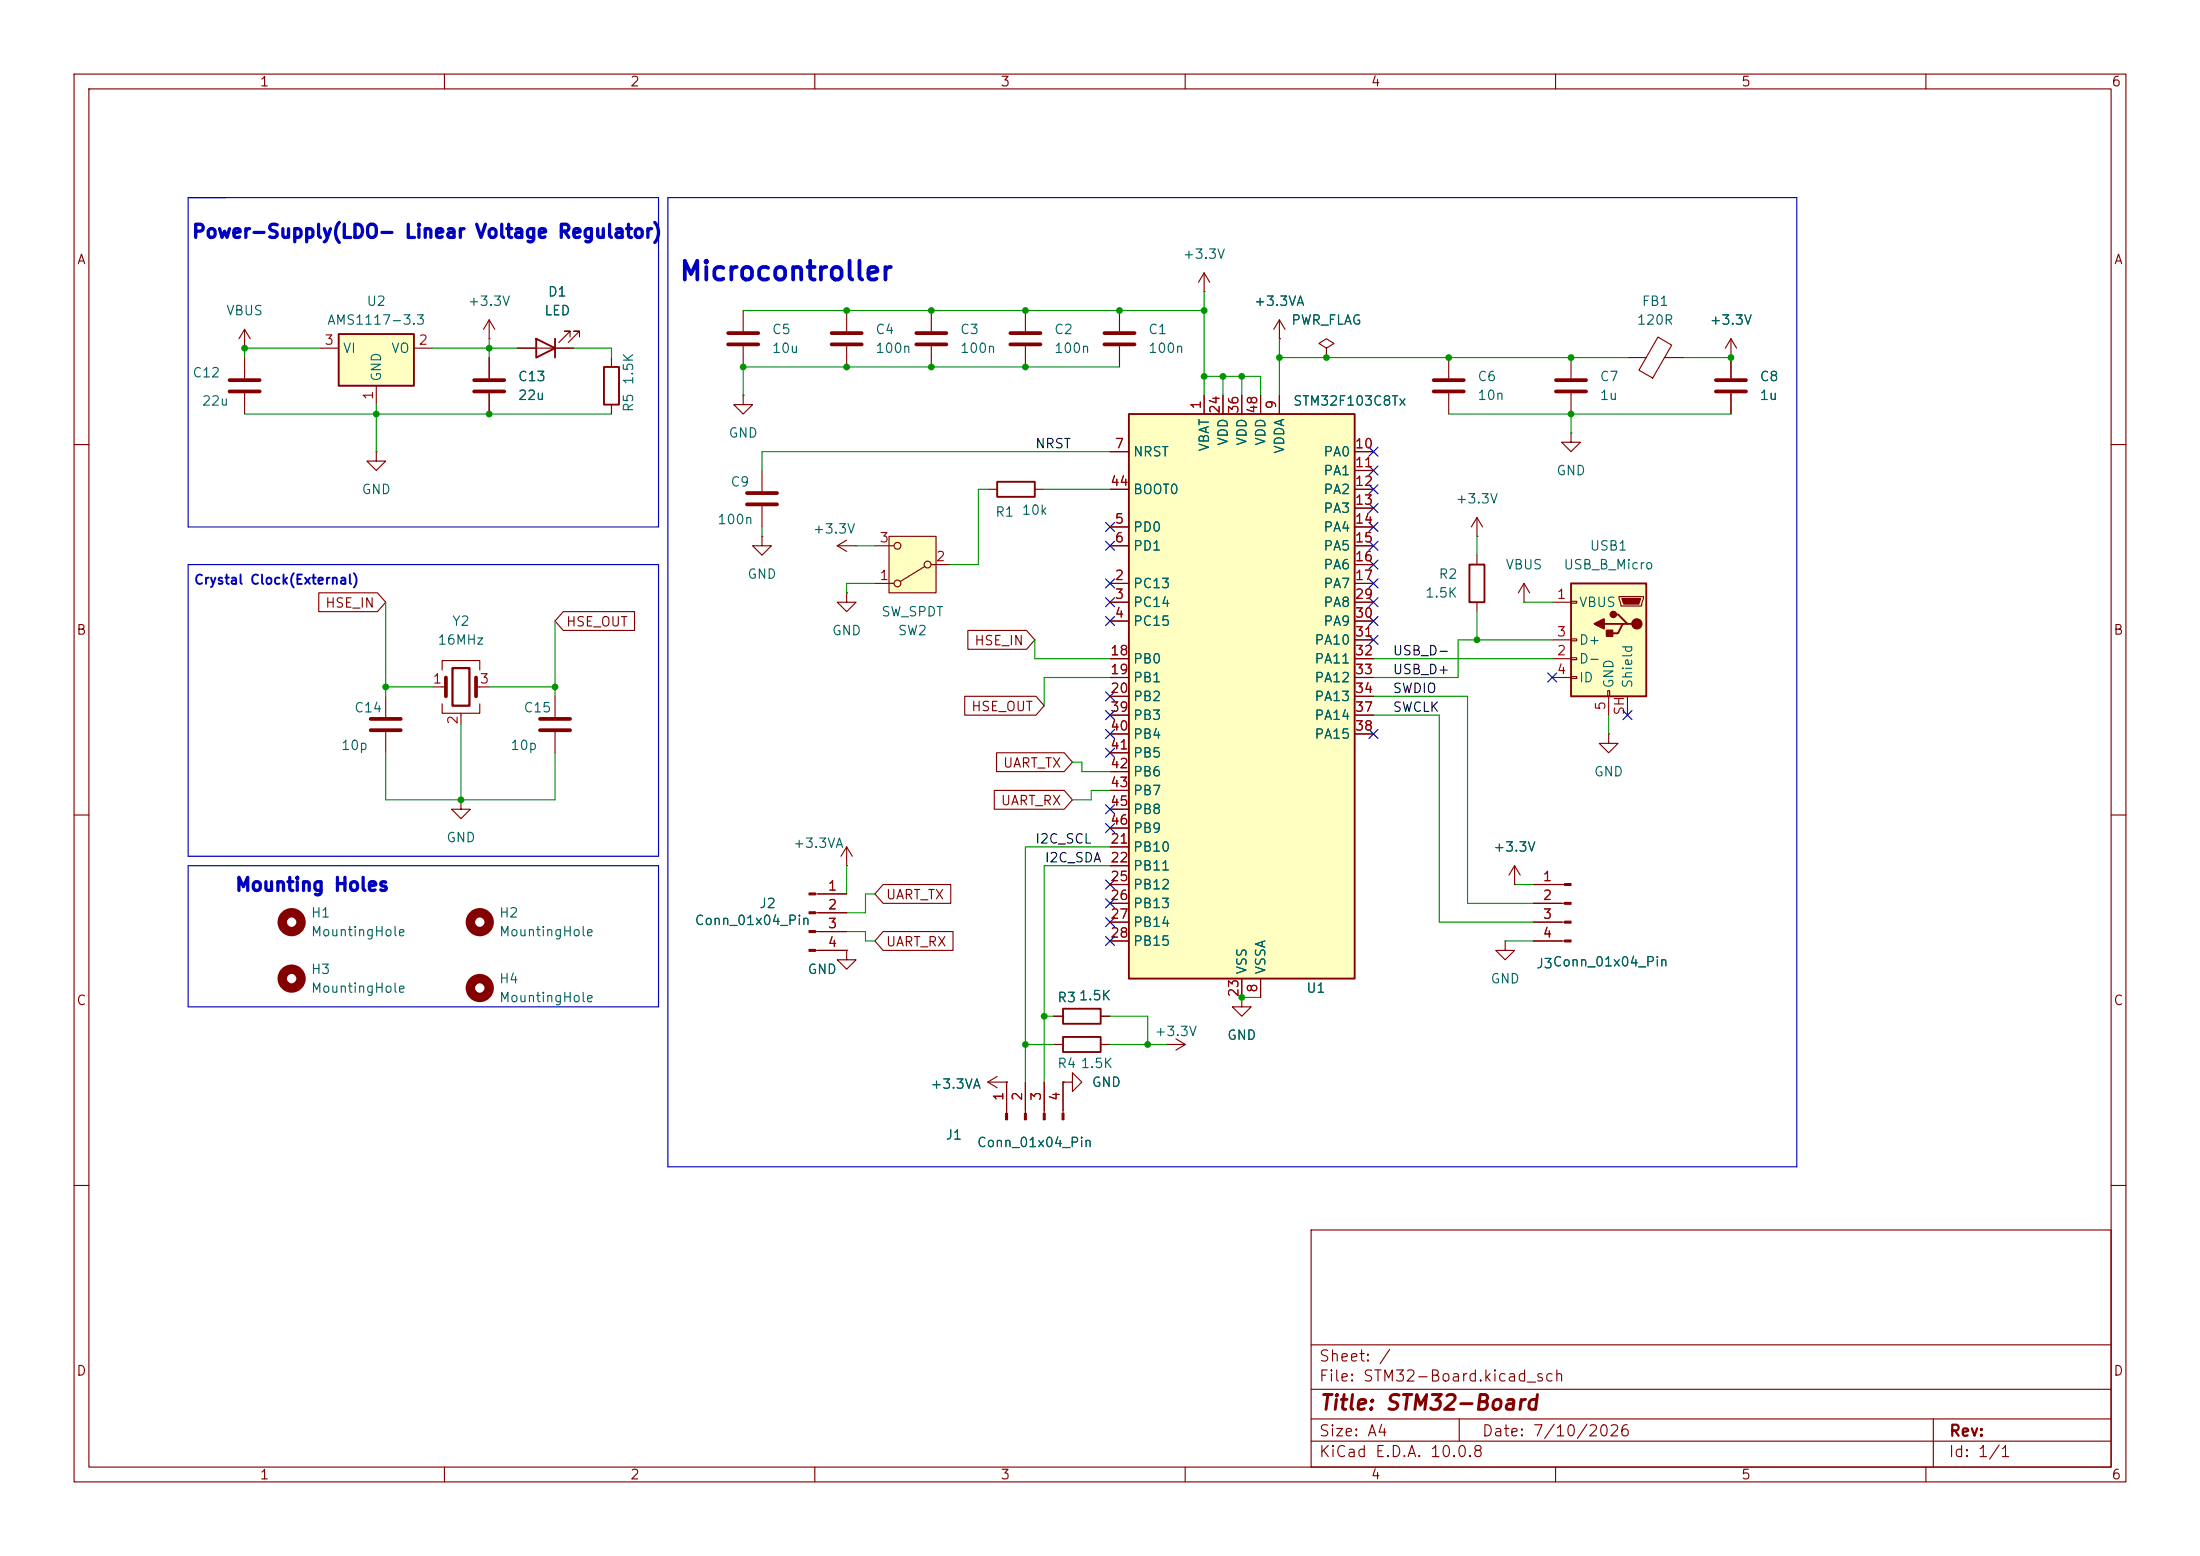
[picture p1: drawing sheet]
<svg xmlns="http://www.w3.org/2000/svg" width="297mm" height="210mm" viewBox="0 0 297 210" stroke-linecap="round" stroke-linejoin="round" font-family="sans-serif">
<g fill="none" stroke="#840000" stroke-width=".15">
<path d="M10 10h277v190h-277zM12 12h273v186h-273zM60 10v2M110 10v2M160 10v2M210 10v2M260 10v2M10 60h2M285 60h2M10 110h2M285 110h2M10 160h2"/>
<path d="M177 166h108v32h-108zM285 160h2M60 198v2M110 198v2M160 198v2M177 194.5h108M177 191.5h108M177 187.5h108M177 181.5h108M197 191.5v3M210 198v2M260 198v2"/>
<path d="M261 191.5v6.5"/>
</g>
<path d="M120 72.4h6.4v7.6h-6.4z" fill="#ffffc2"/>
<g fill="none" stroke="#840000" stroke-width=".15">
<path d="M33 47h.1M33 44.5v2.5M33 48.3v2.8M33 53.1v2.8M33 44.5l-.7 1.2M33 44.5l.8 1.2M66 45.7h.1M66 43.2l-.7 1.3M66 43.2l.8 1.3M66 43.2v2.5M82.5 48.3v1.2M82.5 54.6v1.3"/>
<path d="M100.3 53.3v1.3h1.3l-1.3 1.3-1.2-1.3h1.2M100.3 53.3h.1M100.3 41.9v2.8M100.3 46.7v2.8M114.3 41.9v2.8M114.3 46.7v2.8M125.7 41.9v2.8M125.7 46.7v2.8M151.1 41.9v2.8M151.1 46.7v2.8M172.7 45.7h.1M172.7 43.2l-.7 1.3"/>
<path d="M172.7 43.2l.8 1.3M172.7 43.2v2.5M179.1 47l1-.6-1-.7-1 .7 1 .6v1.3M179.1 48.3h.1M212.1 48.3v2.8M212.1 53.1v2.8M219.7 48.3h2.5M223.8 45.5l1.9 1.1-2.6 4.4-1.8-1zM224.7 48.3h2.6M233.7 48.3h.1M233.7 45.7l-.8 1.3M233.7 45.7l.7 1.3"/>
<path d="M233.7 45.7v5.4M233.7 53.1v2.8M50.8 61v1.2h1.3l-1.3 1.3-1.3-1.3h1.3M50.8 61h.1M102.9 72.4v1.3h1.2l-1.2 1.2-1.3-1.2h1.3M102.9 72.4h.1M102.9 63.5v2.8M102.9 68.3v2.8M113 73.7h2.6M113 73.7l1.3 .7M114.3 72.9l-1.3 .8M115.6 73.7h.1"/>
<path d="M118.1 78.7h2.5M118.1 73.7h2.5M120 72.4h6.4v7.6h-6.4zM124.8 76.5l-3.3 2M125.7 76.2h2.6M133.3 66h1.3M139.7 66h1.3M199.4 72.4h.1M199.4 69.9l-.8 1.2M199.4 69.9l.8 1.2M199.4 69.9v2.5M114.3 116.8h.1"/>
<path d="M114.3 114.3v2.5M114.3 114.3l-.8 1.3M114.3 114.3l.8 1.3M142.2 141h1.3M148.6 141h1.3M157.5 141h.1M157.5 141h2.5M158.7 140.2l1.3 .8M160 141l-1.3 .7"/>
<circle cx="121.2" cy="78.7" r=".46"/>
<circle cx="121.2" cy="73.7" r=".46"/>
<circle cx="125.2" cy="76.2" r=".46"/>
</g>
<circle cx="39.4" cy="124.5" r="1.27" fill="none" stroke="#840000" stroke-width="1.3"/>
<g fill="none" stroke="#840000" stroke-width=".51">
<path d="M31 51.3h4.1M31 52.8h4.1M98.3 45h4.1M98.3 46.5h4.1M112.3 45h4M112.3 46.5h4M123.7 45h4.1M123.7 46.5h4.1M149.1 45h4.1M149.1 46.5h4.1M210.1 51.3h4M210.1 52.8h4"/>
<path d="M231.6 51.3h4.1M231.6 52.8h4.1M100.8 66.5h4.1M100.8 68.1h4.1"/>
</g>
<path d="M81.5 49.5h2.1v5.1h-2.1zM134.6 65h5.1v2.1h-5.1zM143.5 140h5.1v2h-5.1z" fill="none" stroke="#840000" stroke-width=".25"/>
<path d="M45.7 45.1h10.2v7h-10.2z" fill="#ffffc2"/>
<path d="M45.7 45.1h10.2v7h-10.2z" fill="none" stroke="#840000" stroke-width=".25"/>
<path d="M43.2 47h2.5M50.8 52.1v2.5M55.9 47h2.5" fill="none" stroke="#840000" stroke-width=".15"/>
<path d="M212.1 78.7h10.1v15.3h-10.1z" fill="#ffffc2"/>
<path d="M72.4 45.7l2.5 1.3-2.5 1.3zM74.9 45.7v2.6M212.1 78.7h10.1v15.3h-10.1zM216.5 84.2h2.6M217.8 82.9h.6l1.3 1.3h.6M219.7 84.2h-.6l-.7 1.3h-1.2M143.5 136.1h5.1v2.1h-5.1z" fill="none" stroke="#840000" stroke-width=".25"/>
<g fill="none" stroke="#840000" stroke-width=".15">
<path d="M162.6 39.4h.1M162.6 36.8l-.8 1.3M162.6 36.8l.7 1.3M162.6 36.8v2.6M66 48.3v2.8M66 53.1v2.8M69.8 47h7.7M77 45.5v-.8h-.8h.8l-1.6 1.5M78.2 45.5v-.8h-.7h.7l-1.5 1.5M52.1 94v2.8M52.1 98.8v2.8M74.9 94v2.8"/>
<path d="M74.9 98.8v2.8M114.3 80v1.3h1.3l-1.3 1.3-1.3-1.3h1.3M114.3 80h.1M209.5 81.3h2.6M209.5 88.9h2.6M209.5 86.4h2.6M209.5 91.4h2.6M212.1 81.2h.8v.2h-.8zM212.1 86.2h.8v.3h-.8zM212.1 88.8h.8v.2h-.8zM212.1 91.3h.8v.3h-.8zM217 93.2h.3v.8h-.3z"/>
<path d="M217.2 99.1v1.2h1.2l-1.2 1.3-1.3-1.3h1.3M217.2 99.1h.1M217.2 94v2.5M218.6 80.5h3.3v.3l-.3 1h-2.8zM219.7 94v2.5M62.2 108v1.2h1.3l-1.3 1.3-1.2-1.3h1.2M62.2 108h.1M204.5 119.4h.1M204.5 116.8l-.8 1.3M204.5 116.8l.7 1.3M204.5 116.8v2.6M207 119.4h4.2"/>
<path d="M114.3 128.3v1.2h1.3l-1.3 1.3-1.3-1.3h1.3M114.3 128.3h.1M142.2 137.2h1.3M148.6 137.2h1.3M167.6 134.6v1.3h1.3l-1.3 1.3-1.2-1.3h1.2M167.6 134.6h.1M203.2 127v1.3h1.3l-1.3 1.2-1.3-1.2h1.3M203.2 127h.1M207 121.9h4.2M207 124.5h4.2M207 127h4.2M133.3 146.1l1.3 .7"/>
<path d="M133.3 146.1h2.6M134.6 145.3l-1.3 .8M135.9 146.1h.1M135.9 146.1v4.2M138.4 146.1v4.2M141 146.1v4.2M143.5 146.1h1.3v-1.3l1.2 1.3-1.2 1.2v-1.2M143.5 146.1h.1M143.5 146.1v4.2"/>
</g>
<g fill="#840000" stroke="#840000" stroke-width=".15">
<path d="M218.9 80.8h2.6l-.3 .7h-2z"/>
<path d="M135.8 150.3h.2v.8h-.2z"/>
<path d="M138.3 150.3h.3v.8h-.3z"/>
<path d="M140.8 150.3h.3v.8h-.3z"/>
<path d="M143.4 150.3h.2v.8h-.2z"/>
<path d="M211.2 119.3h.9v.2h-.9z"/>
<path d="M211.2 121.8h.9v.2h-.9z"/>
<path d="M211.2 124.3h.9v.3h-.9z"/>
<path d="M211.2 126.9h.9v.2h-.9z"/>
</g>
<g fill="#840000" stroke="#840000" stroke-width=".25">
<path d="M216.9 85.1h.8v.8h-.8z"/>
<path d="M215.3 84.2l1.2-.6v1.2z"/>
<circle cx="221" cy="84.2" r=".63"/>
<circle cx="217.8" cy="82.9" r=".38"/>
</g>
<path d="M64 51.3h4.1M64 52.8h4.1M50 97h4.1M50 98.6h4.1M72.9 97h4.1M72.9 98.6h4.1" fill="none" stroke="#840000" stroke-width=".51"/>
<path d="M152.4 55.9h30.5v76.2h-30.5z" fill="#ffffc2"/>
<path d="M152.4 55.9h30.5v76.2h-30.5zM198.4 76.2h2v5.1h-2z" fill="none" stroke="#840000" stroke-width=".25"/>
<g fill="none" stroke="#840000" stroke-width=".15">
<path d="M66 48.3v2.8M66 53.1v2.8M69.8 47h2.6M74.9 47h2.6M138.4 41.9v2.8M138.4 46.7v2.8M162.6 53.3v2.6M165.1 53.3v2.6M167.6 53.3v2.6M170.2 53.3v2.6M172.7 45.7h.1M172.7 53.3v2.6"/>
<path d="M179.1 48.3h.1M195.6 48.3v2.8M195.6 53.1v2.8M212.1 58.4v1.3h1.3l-1.3 1.3-1.3-1.3h1.3M212.1 58.4h.1M233.7 48.3h.1M233.7 48.3v2.8M233.7 53.1v2.8M149.9 78.7h2.5M149.9 71.1h2.5M149.9 73.7h2.5M149.9 61h2.5"/>
<path d="M149.9 66h2.5M182.9 78.7h2.5M182.9 71.1h2.5M182.9 73.7h2.5M182.9 61h2.5M182.9 63.5h2.5M182.9 66h2.5M182.9 68.6h2.5M182.9 76.2h2.5M199.4 74.9v1.3M205.7 78.7l-.7 1.3M205.7 78.7l.8 1.3"/>
<path d="M205.7 78.7v2.6M43 80h8l1.1 1.3-1.1 1.3h-8zM58.4 92.7h1.8M59.7 90.4v-1.2h5.1v1.2M59.7 95v1.3h5.1v-1.3M62.2 96.3v1.5M64.3 92.7h1.7M76 82.5h9.7v2.6h-9.7l-1.1-1.3zM130.2 94h9.7l1.1 1.3-1.1 1.2h-9.7zM130.7 85.1h7.9l1.1 1.3-1.1 1.2h-7.9zM149.9 81.3h2.5M149.9 83.8h2.5"/>
<path d="M149.9 88.9h2.5M149.9 91.4h2.5M149.9 94h2.5M149.9 96.5h2.5M149.9 99.1h2.5M182.9 81.3h2.5M182.9 83.8h2.5M182.9 88.9h2.5M182.9 91.4h2.5M182.9 94h2.5M182.9 86.4h2.5M182.9 96.5h2.5"/>
<path d="M182.9 99.1h2.5M199.4 81.3v1.3M205.7 81.3h.1M119.2 119.4h9.2v2.5h-9.2l-1.1-1.2zM134.2 106.7h9.5l1.1 1.3-1.1 1.2h-9.5zM134.5 101.6h9.2l1.1 1.3-1.1 1.2h-9.2zM149.9 114.3h2.5M149.9 116.8h2.5M149.9 119.4h2.5M149.9 101.6h2.5M149.9 104.1h2.5M149.9 106.7h2.5"/>
<path d="M149.9 109.2h2.5M149.9 111.8h2.5M204.5 119.4h.1M207 119.4h3.8M110.1 120.7h4.2M110.1 123.2h4.2M110.1 125.7h4.2M110.1 128.3h4.2M114.3 128.3h.1M119.2 125.7h9.5v2.6h-9.5l-1.1-1.3zM142.2 137.2h1.3M148.6 137.2h1.3"/>
<path d="M149.9 121.9h2.5M149.9 124.5h2.5M149.9 127h2.5M167.6 134.6h.1M167.6 132.1v2.5M170.2 132.1v2.5M207 121.9h3.8M207 124.5h3.8M207 127h3.8M135.9 146.1h.1M135.9 146.1v3.8M138.4 146.1v3.8"/>
<path d="M141 146.1v3.8M143.5 146.1h.1M143.5 146.1v3.8"/>
</g>
<g fill="none" stroke="#840000" stroke-width="1.3">
<circle cx="39.4" cy="132.1" r="1.27"/>
<circle cx="64.8" cy="124.5" r="1.27"/>
<circle cx="64.8" cy="133.3" r="1.27"/>
</g>
<path d="M136.4 45h4.1M136.4 46.5h4.1M193.5 51.3h4.1M193.5 52.8h4.1M60.2 91.4v2.6M64.3 91.4v2.6" fill="none" stroke="#840000" stroke-width=".51"/>
<path d="M61.1 90.2h2.3v5.1h-2.3z" fill="none" stroke="#840000" stroke-width=".3"/>
<g fill="#840000" stroke="#840000" stroke-width=".15">
<path d="M109.2 120.5h.9v.3h-.9z"/>
<path d="M109.2 123.1h.9v.2h-.9z"/>
<path d="M109.2 125.6h.9v.3h-.9z"/>
<path d="M109.2 128.1h.9v.3h-.9z"/>
</g>
<path d="M25.4 26.7h63.5v44.4h-63.5zM90.2 26.7h152.4v130.8h-152.4zM25.4 76.2h63.5v39.4h-63.5zM25.4 116.8h63.5v19.1h-63.5z" fill="none" stroke="#0000c2" stroke-width=".15"/>
<g fill="none" stroke="#009600" stroke-width=".15">
<path d="M162.6 39.4v13.9M33 55.9h49.5M43.2 47h-10.2v1.3M50.8 54.6v6.4M58.4 47h11.4M66 45.7v2.6M77.5 47h5v1.3M100.3 41.9h62.3M151.1 49.5h-50.8v3.8M162.6 50.8h7.6v2.5M165.1 50.8v2.5M167.6 50.8v2.5"/>
<path d="M172.7 48.3h47M172.7 45.7v7.6M195.6 55.9h38.1M212.1 55.9v2.5M227.3 48.3h6.4M102.9 71.1v1.3M115.6 73.7h2.5M118.1 78.7h-3.8v1.3M133.3 66h-1.2v10.2h-3.8M141 66h8.9M149.9 61h-47v2.5M199.4 72.4v2.5"/>
<path d="M52.1 81.3v12.7M52.1 92.7h6.3M62.2 97.8v10.2M66 92.7h8.9M74.9 83.8v10.2M139.7 86.4v2.5h10.2M149.9 91.4h-8.9v3.9M185.4 88.9h24.1M185.4 94h12.7v27.9h8.9M185.4 96.5h8.9v28h12.7M199.4 82.6v3.8M205.7 81.3h3.8"/>
<path d="M209.5 86.4h-12.7v5h-11.4M217.2 96.5v2.6M52.1 101.6v6.4h22.8v-6.4M114.3 116.8v3.9M144.8 102.9h1.2v1.2h3.9M149.9 116.8h-8.9v29.3M149.9 114.3h-11.5v31.8M149.9 106.7h-2.6v1.3h-2.5M204.5 119.4h2.5M114.3 125.7h2.5v1.3h1.3M118.1 120.7h-1.3v2.5h-2.5M141 137.2h1.2"/>
<path d="M149.9 137.2h5v3.8M167.6 134.6h2.6M203.2 127h3.8M138.4 141h3.8M149.9 141h7.6"/>
</g>
<g fill="none" stroke="#000084" stroke-width=".15">
<path d="M149.3 78.1l1.2 1.2M149.3 73.1l1.2 1.2M149.3 70.5l1.2 1.2M150.5 78.1l-1.2 1.2M150.5 73.1l-1.2 1.2M150.5 70.5l-1.2 1.2M184.8 60.4l1.2 1.2M184.8 70.5l1.2 1.2M184.8 65.4l1.2 1.2M184.8 73.1l1.2 1.2M184.8 68l1.2 1.2M184.8 78.1l1.2 1.2"/>
<path d="M184.8 62.9l1.2 1.2M184.8 75.6l1.2 1.2M186 60.4l-1.2 1.2M186 70.5l-1.2 1.2M186 65.4l-1.2 1.2M186 73.1l-1.2 1.2M186 68l-1.2 1.2M186 78.1l-1.2 1.2M186 62.9l-1.2 1.2M186 75.6l-1.2 1.2M149.3 95.9l1.2 1.2M149.3 93.4l1.2 1.2"/>
<path d="M149.3 83.2l1.2 1.2M149.3 80.7l1.2 1.2M149.3 98.5l1.2 1.2M150.5 95.9l-1.2 1.2M150.5 93.4l-1.2 1.2M150.5 83.2l-1.2 1.2M150.5 80.7l-1.2 1.2M150.5 98.5l-1.2 1.2M184.8 98.5l1.2 1.2M184.8 80.7l1.2 1.2M184.8 85.8l1.2 1.2M184.8 83.2l1.2 1.2"/>
<path d="M186 98.5l-1.2 1.2M186 83.2l-1.2 1.2M186 80.7l-1.2 1.2M186 85.8l-1.2 1.2M208.9 90.8l1.3 1.2M210.2 90.8l-1.3 1.2M219.1 95.9l1.2 1.2M220.3 95.9l-1.2 1.2M149.3 111.2l1.2 1.2M149.3 108.6l1.2 1.2M149.3 101l1.2 1.2M149.3 118.8l1.2 1.2"/>
<path d="M150.5 111.2l-1.2 1.2M150.5 101l-1.2 1.2M150.5 108.6l-1.2 1.2M150.5 118.8l-1.2 1.2M149.3 126.4l1.2 1.2M149.3 123.9l1.2 1.2M149.3 121.3l1.2 1.2M150.5 126.4l-1.2 1.2M150.5 123.9l-1.2 1.2M150.5 121.3l-1.2 1.2"/>
</g>
<g fill="#009600">
<circle cx="114.3" cy="49.5" r=".46"/>
<circle cx="114.3" cy="41.9" r=".46"/>
<circle cx="100.3" cy="49.5" r=".46"/>
<circle cx="125.7" cy="49.5" r=".46"/>
<circle cx="125.7" cy="41.9" r=".46"/>
<circle cx="62.2" cy="108" r=".46"/>
<circle cx="74.9" cy="92.7" r=".46"/>
<circle cx="52.1" cy="92.7" r=".46"/>
<circle cx="50.8" cy="55.9" r=".46"/>
<circle cx="33" cy="47" r=".46"/>
<circle cx="66" cy="47" r=".46"/>
<circle cx="66" cy="55.9" r=".46"/>
<circle cx="151.1" cy="41.9" r=".46"/>
<circle cx="162.6" cy="41.9" r=".46"/>
<circle cx="199.4" cy="86.4" r=".46"/>
<circle cx="138.4" cy="41.9" r=".46"/>
<circle cx="138.4" cy="49.5" r=".46"/>
<circle cx="212.1" cy="48.3" r=".46"/>
<circle cx="195.6" cy="48.3" r=".46"/>
<circle cx="212.1" cy="55.9" r=".46"/>
<circle cx="233.7" cy="48.3" r=".46"/>
<circle cx="165.1" cy="50.8" r=".46"/>
<circle cx="162.6" cy="50.8" r=".46"/>
<circle cx="179.1" cy="48.3" r=".46"/>
<circle cx="167.6" cy="50.8" r=".46"/>
<circle cx="172.7" cy="48.3" r=".46"/>
<circle cx="138.4" cy="141" r=".46"/>
<circle cx="141" cy="137.2" r=".46"/>
<circle cx="167.6" cy="134.6" r=".46"/>
<circle cx="154.9" cy="141" r=".46"/>
</g>
<text font-size="2.5" fill="#0000c2" x="91.6" y="38.5">Microcontroller</text>
<text font-size="2" fill="#840000" x="178" y="190.8">Title: STM32-Board</text>
<g font-size="1.8" fill="#0000c2">
<text x="25.8" y="32.6">Power-Supply(LDO- Linear Voltage Regulator)</text>
<text x="31.7" y="120.7">Mounting Holes</text>
</g>
<g font-size="1.5" fill="#840000">
<text x="178" y="184.1">Sheet: /</text>
<text x="178" y="186.8">File: STM32-Board.kicad_sch</text>
<text x="178" y="197">KiCad E.D.A. 10.0.8</text>
<text x="178" y="194.2">Size: A4</text>
<text x="200" y="194.2">Date: 7/10/2026</text>
<text x="263" y="197">Id: 1/1</text>
<text x="263" y="194.2">Rev:</text>
</g>
<g font-size="1.3" fill="#840000">
<text x="35" y="12">1</text>
<text x="85" y="12">2</text>
<text x="135" y="12">3</text>
<text x="185" y="12">4</text>
<text x="235" y="12">5</text>
<text x="285" y="12">6</text>
<text x="10.3" y="36">A</text>
<text x="285.3" y="36">A</text>
<text x="43.8" y="82.3">HSE_IN</text>
<text x="10.2" y="86">B</text>
<text x="76.3" y="84.9">HSE_OUT</text>
<text x="131.5" y="87.4">HSE_IN</text>
<text x="285.2" y="86">B</text>
<text x="131" y="96.3">HSE_OUT</text>
<text x="135.3" y="103.9">UART_TX</text>
<text x="135" y="109">UART_RX</text>
<text x="119.5" y="121.7">UART_TX</text>
<text x="119.5" y="128.1">UART_RX</text>
<text x="10.2" y="136">C</text>
<text x="285.2" y="136">C</text>
<text x="10.2" y="186">D</text>
<text x="285.2" y="186">D</text>
<text x="35" y="200">1</text>
<text x="85" y="200">2</text>
<text x="135" y="200">3</text>
<text x="185" y="200">4</text>
<text x="235" y="200">5</text>
<text x="285" y="200">6</text>
</g>
<g font-size="1.3" fill="#006464">
<text x="159.6" y="35.3">+3.3V</text>
<text x="49.4" y="41.6">U2</text>
<text x="63.1" y="41.6">+3.3V</text>
<text x="73.9" y="40.3">D1</text>
<text x="169.2" y="41.6">+3.3VA</text>
<text x="221.6" y="41.6">FB1</text>
<text x="30.4" y="42.9">VBUS</text>
<text x="44.1" y="44.1">AMS1117-3.3</text>
<text x="46.2" y="48">VI</text>
<text x="52.7" y="48">VO</text>
<text x="73.4" y="42.9">LED</text>
<text x="104.1" y="45.4">C5</text>
<text x="104.1" y="48">10u</text>
<text x="118.1" y="45.4">C4</text>
<text x="118.1" y="48">100n</text>
<text x="129.5" y="45.4">C3</text>
<text x="129.5" y="48">100n</text>
<text x="142.2" y="45.4">C2</text>
<text x="142.2" y="48">100n</text>
<text x="154.9" y="45.4">C1</text>
<text x="154.9" y="48">100n</text>
<text x="174.2" y="44.1">PWR_FLAG</text>
<text x="220.9" y="44.1">120R</text>
<text x="230.7" y="44.1">+3.3V</text>
<text x="25.9" y="51.3">C12</text>
<text x="51.8" y="51.6" transform="rotate(-90 51.8 51.6)">GND</text>
<text x="69.8" y="51.8">C13</text>
<text x="85.8" y="52.1" transform="rotate(-90 85.8 52.1)">1.5K</text>
<text x="199.4" y="51.8">C6</text>
<text x="215.9" y="51.8">C7</text>
<text x="237.5" y="51.8">C8</text>
<text x="27.2" y="55.1">22u</text>
<text x="69.8" y="54.3">22u</text>
<text x="85.8" y="55.7" transform="rotate(-90 85.8 55.7)">R5</text>
<text x="98.3" y="59.4">GND</text>
<text x="174.5" y="55.1">STM32F103C8Tx</text>
<text x="199.4" y="54.3">10n</text>
<text x="215.9" y="54.3">1u</text>
<text x="237.5" y="54.3">1u</text>
<text x="98.5" y="66">C9</text>
<text x="152.9" y="61.9">NRST</text>
<text x="163.5" y="61" transform="rotate(-90 163.5 61)">VBAT</text>
<text x="166.1" y="60.2" transform="rotate(-90 166.1 60.2)">VDD</text>
<text x="168.6" y="60.2" transform="rotate(-90 168.6 60.2)">VDD</text>
<text x="171.1" y="60.2" transform="rotate(-90 171.1 60.2)">VDD</text>
<text x="173.7" y="61.3" transform="rotate(-90 173.7 61.3)">VDDA</text>
<text x="178.6" y="61.9">PA0</text>
<text x="178.6" y="64.5">PA1</text>
<text x="210" y="64.5">GND</text>
<text x="48.7" y="67">GND</text>
<text x="96.8" y="71.1">100n</text>
<text x="134.3" y="70.1">R1</text>
<text x="137.8" y="69.8">10k</text>
<text x="152.9" y="67">BOOT0</text>
<text x="178.6" y="67">PA2</text>
<text x="178.6" y="69.5">PA3</text>
<text x="196.4" y="68.3">+3.3V</text>
<text x="109.6" y="72.3">+3.3V</text>
<text x="152.9" y="72.1">PD0</text>
<text x="152.9" y="74.6">PD1</text>
<text x="178.6" y="72.1">PA4</text>
<text x="178.6" y="74.6">PA5</text>
<text x="178.6" y="77.2">PA6</text>
<text x="203.2" y="77.2">VBUS</text>
<text x="211" y="77.2">USB_B_Micro</text>
<text x="214.5" y="74.6">USB1</text>
<text x="100.8" y="78.4">GND</text>
<text x="118.9" y="83.5">SW_SPDT</text>
<text x="152.9" y="79.7">PC13</text>
<text x="152.9" y="82.2">PC14</text>
<text x="178.6" y="79.7">PA7</text>
<text x="178.6" y="82.2">PA8</text>
<text x="192.3" y="81">1.5K</text>
<text x="194.1" y="78.4">R2</text>
<text x="213.1" y="82.2">VBUS</text>
<text x="59" y="87.3">16MHz</text>
<text x="61" y="84.8">Y2</text>
<text x="112.2" y="86.1">GND</text>
<text x="121.1" y="86.1">SW2</text>
<text x="152.9" y="84.8">PC15</text>
<text x="152.9" y="89.9">PB0</text>
<text x="177.4" y="87.3">PA10</text>
<text x="177.4" y="89.9">PA11</text>
<text x="178.6" y="84.8">PA9</text>
<text x="213.1" y="89.9">D-</text>
<text x="213.1" y="87.3">D+</text>
<text x="152.9" y="92.4">PB1</text>
<text x="152.9" y="94.9">PB2</text>
<text x="177.4" y="92.4">PA12</text>
<text x="177.4" y="94.9">PA13</text>
<text x="213.1" y="92.4">ID</text>
<text x="218.1" y="93" transform="rotate(-90 218.1 93)">GND</text>
<text x="220.7" y="93" transform="rotate(-90 220.7 93)">Shield</text>
<text x="46" y="101.5">10p</text>
<text x="47.7" y="96.5">C14</text>
<text x="68.8" y="101.5">10p</text>
<text x="70.6" y="96.5">C15</text>
<text x="152.9" y="97.5">PB3</text>
<text x="152.9" y="100">PB4</text>
<text x="177.4" y="97.5">PA14</text>
<text x="177.4" y="100">PA15</text>
<text x="152.9" y="102.6">PB5</text>
<text x="152.9" y="105.1">PB6</text>
<text x="152.9" y="107.6">PB7</text>
<text x="215.1" y="105.1">GND</text>
<text x="60.2" y="114">GND</text>
<text x="152.9" y="110.2">PB8</text>
<text x="152.9" y="112.7">PB9</text>
<text x="107" y="114.8">+3.3VA</text>
<text x="152.9" y="115.3">PB10</text>
<text x="152.9" y="117.8">PB11</text>
<text x="201.5" y="115.3">+3.3V</text>
<text x="41.9" y="124.2">H1</text>
<text x="67.3" y="124.2">H2</text>
<text x="93.7" y="125.2">Conn_01x04_Pin</text>
<text x="102.4" y="122.9">J2</text>
<text x="152.9" y="120.3">PB12</text>
<text x="152.9" y="122.9">PB13</text>
<text x="152.9" y="125.4">PB14</text>
<text x="41.9" y="126.7">MountingHole</text>
<text x="41.9" y="131.8">H3</text>
<text x="67.3" y="126.7">MountingHole</text>
<text x="108.9" y="131.8">GND</text>
<text x="152.9" y="128">PB15</text>
<text x="168.6" y="131.6" transform="rotate(-90 168.6 131.6)">VSS</text>
<text x="171.1" y="131.6" transform="rotate(-90 171.1 131.6)">VSSA</text>
<text x="207.3" y="131">J3Conn_01x04_Pin</text>
<text x="41.9" y="134.3">MountingHole</text>
<text x="67.3" y="133">H4</text>
<text x="67.3" y="135.6">MountingHole</text>
<text x="142.7" y="135.6">R3</text>
<text x="145.6" y="135.3">1.5K</text>
<text x="176.3" y="134.3">U1</text>
<text x="201.1" y="133">GND</text>
<text x="155.8" y="140.2">+3.3V</text>
<text x="165.6" y="140.7">GND</text>
<text x="125.5" y="147.3">+3.3VA</text>
<text x="142.7" y="144.5">R4</text>
<text x="145.8" y="144.5">1.5K</text>
<text x="147.3" y="147">GND</text>
<text x="127.6" y="154.1">J1</text>
<text x="131.8" y="155.1">Conn_01x04_Pin</text>
</g>
<g font-size="1.3" fill="#a90000">
<text x="43.7" y="46.9">3</text>
<text x="56.4" y="46.9">2</text>
<text x="50.7" y="54.1" transform="rotate(-90 50.7 54.1)">1</text>
<text x="162.4" y="55.3" transform="rotate(-90 162.4 55.3)">1</text>
<text x="165" y="55.9" transform="rotate(-90 165 55.9)">24</text>
<text x="167.5" y="55.9" transform="rotate(-90 167.5 55.9)">36</text>
<text x="170" y="55.9" transform="rotate(-90 170 55.9)">48</text>
<text x="172.6" y="55.3" transform="rotate(-90 172.6 55.3)">9</text>
<text x="149.8" y="65.9">44</text>
<text x="150.4" y="60.8">7</text>
<text x="182.8" y="60.8">10</text>
<text x="182.8" y="63.4">11</text>
<text x="182.8" y="65.9">12</text>
<text x="150.4" y="71">5</text>
<text x="182.8" y="68.4">13</text>
<text x="182.8" y="71">14</text>
<text x="118.6" y="73.5">3</text>
<text x="126.3" y="76.1">2</text>
<text x="150.4" y="73.5">6</text>
<text x="182.8" y="73.5">15</text>
<text x="182.8" y="76.1">16</text>
<text x="118.6" y="78.6">1</text>
<text x="150.4" y="78.6">2</text>
<text x="150.4" y="81.1">3</text>
<text x="150.4" y="83.7">4</text>
<text x="182.8" y="78.6">17</text>
<text x="182.8" y="81.1">29</text>
<text x="182.8" y="83.7">30</text>
<text x="210.1" y="81.1">1</text>
<text x="149.8" y="88.8">18</text>
<text x="182.8" y="86.2">31</text>
<text x="182.8" y="88.8">32</text>
<text x="210.1" y="88.8">2</text>
<text x="210.1" y="86.2">3</text>
<text x="58.3" y="92.6">1</text>
<text x="64.7" y="92.6">3</text>
<text x="149.8" y="91.3">19</text>
<text x="149.8" y="93.8">20</text>
<text x="182.8" y="91.3">33</text>
<text x="182.8" y="93.8">34</text>
<text x="210.1" y="91.3">4</text>
<text x="217" y="96" transform="rotate(-90 217 96)">5</text>
<text x="62.1" y="97.9" transform="rotate(-90 62.1 97.9)">2</text>
<text x="149.8" y="96.4">39</text>
<text x="149.8" y="98.9">40</text>
<text x="149.8" y="101.5">41</text>
<text x="182.8" y="96.4">37</text>
<text x="182.8" y="98.9">38</text>
<text x="219.6" y="96.6" transform="rotate(-90 219.6 96.6)">SH</text>
<text x="149.8" y="104">42</text>
<text x="149.8" y="106.5">43</text>
<text x="149.8" y="109.1">45</text>
<text x="149.8" y="111.6">46</text>
<text x="149.8" y="114.2">21</text>
<text x="149.8" y="116.7">22</text>
<text x="149.8" y="119.2">25</text>
<text x="208.2" y="119.2">1</text>
<text x="111.7" y="120.5">1</text>
<text x="111.7" y="123.1">2</text>
<text x="111.7" y="125.6">3</text>
<text x="149.8" y="121.8">26</text>
<text x="149.8" y="124.3">27</text>
<text x="208.2" y="121.8">2</text>
<text x="208.2" y="124.3">3</text>
<text x="111.7" y="128.1">4</text>
<text x="149.8" y="126.9">28</text>
<text x="208.2" y="126.9">4</text>
<text x="167.5" y="134.7" transform="rotate(-90 167.5 134.7)">23</text>
<text x="170" y="134.1" transform="rotate(-90 170 134.1)">8</text>
<text x="135.8" y="148.7" transform="rotate(-90 135.8 148.7)">1</text>
<text x="138.3" y="148.7" transform="rotate(-90 138.3 148.7)">2</text>
<text x="140.8" y="148.7" transform="rotate(-90 140.8 148.7)">3</text>
<text x="143.4" y="148.7" transform="rotate(-90 143.4 148.7)">4</text>
</g>
<g font-size="1.3" fill="#0f0f0f">
<text x="139.7" y="60.8">NRST</text>
<text x="187.9" y="88.8">USB_D-</text>
<text x="187.9" y="93.9">SWDIO</text>
<text x="187.9" y="91.3">USB_D+</text>
<text x="187.9" y="96.4">SWCLK</text>
<text x="139.7" y="114.2">I2C_SCL</text>
<text x="140.9" y="116.7">I2C_SDA</text>
</g>
<text font-size="1.3" fill="#0000c2" x="26.1" y="79.2">Crystal Clock(External)</text>
</svg>
